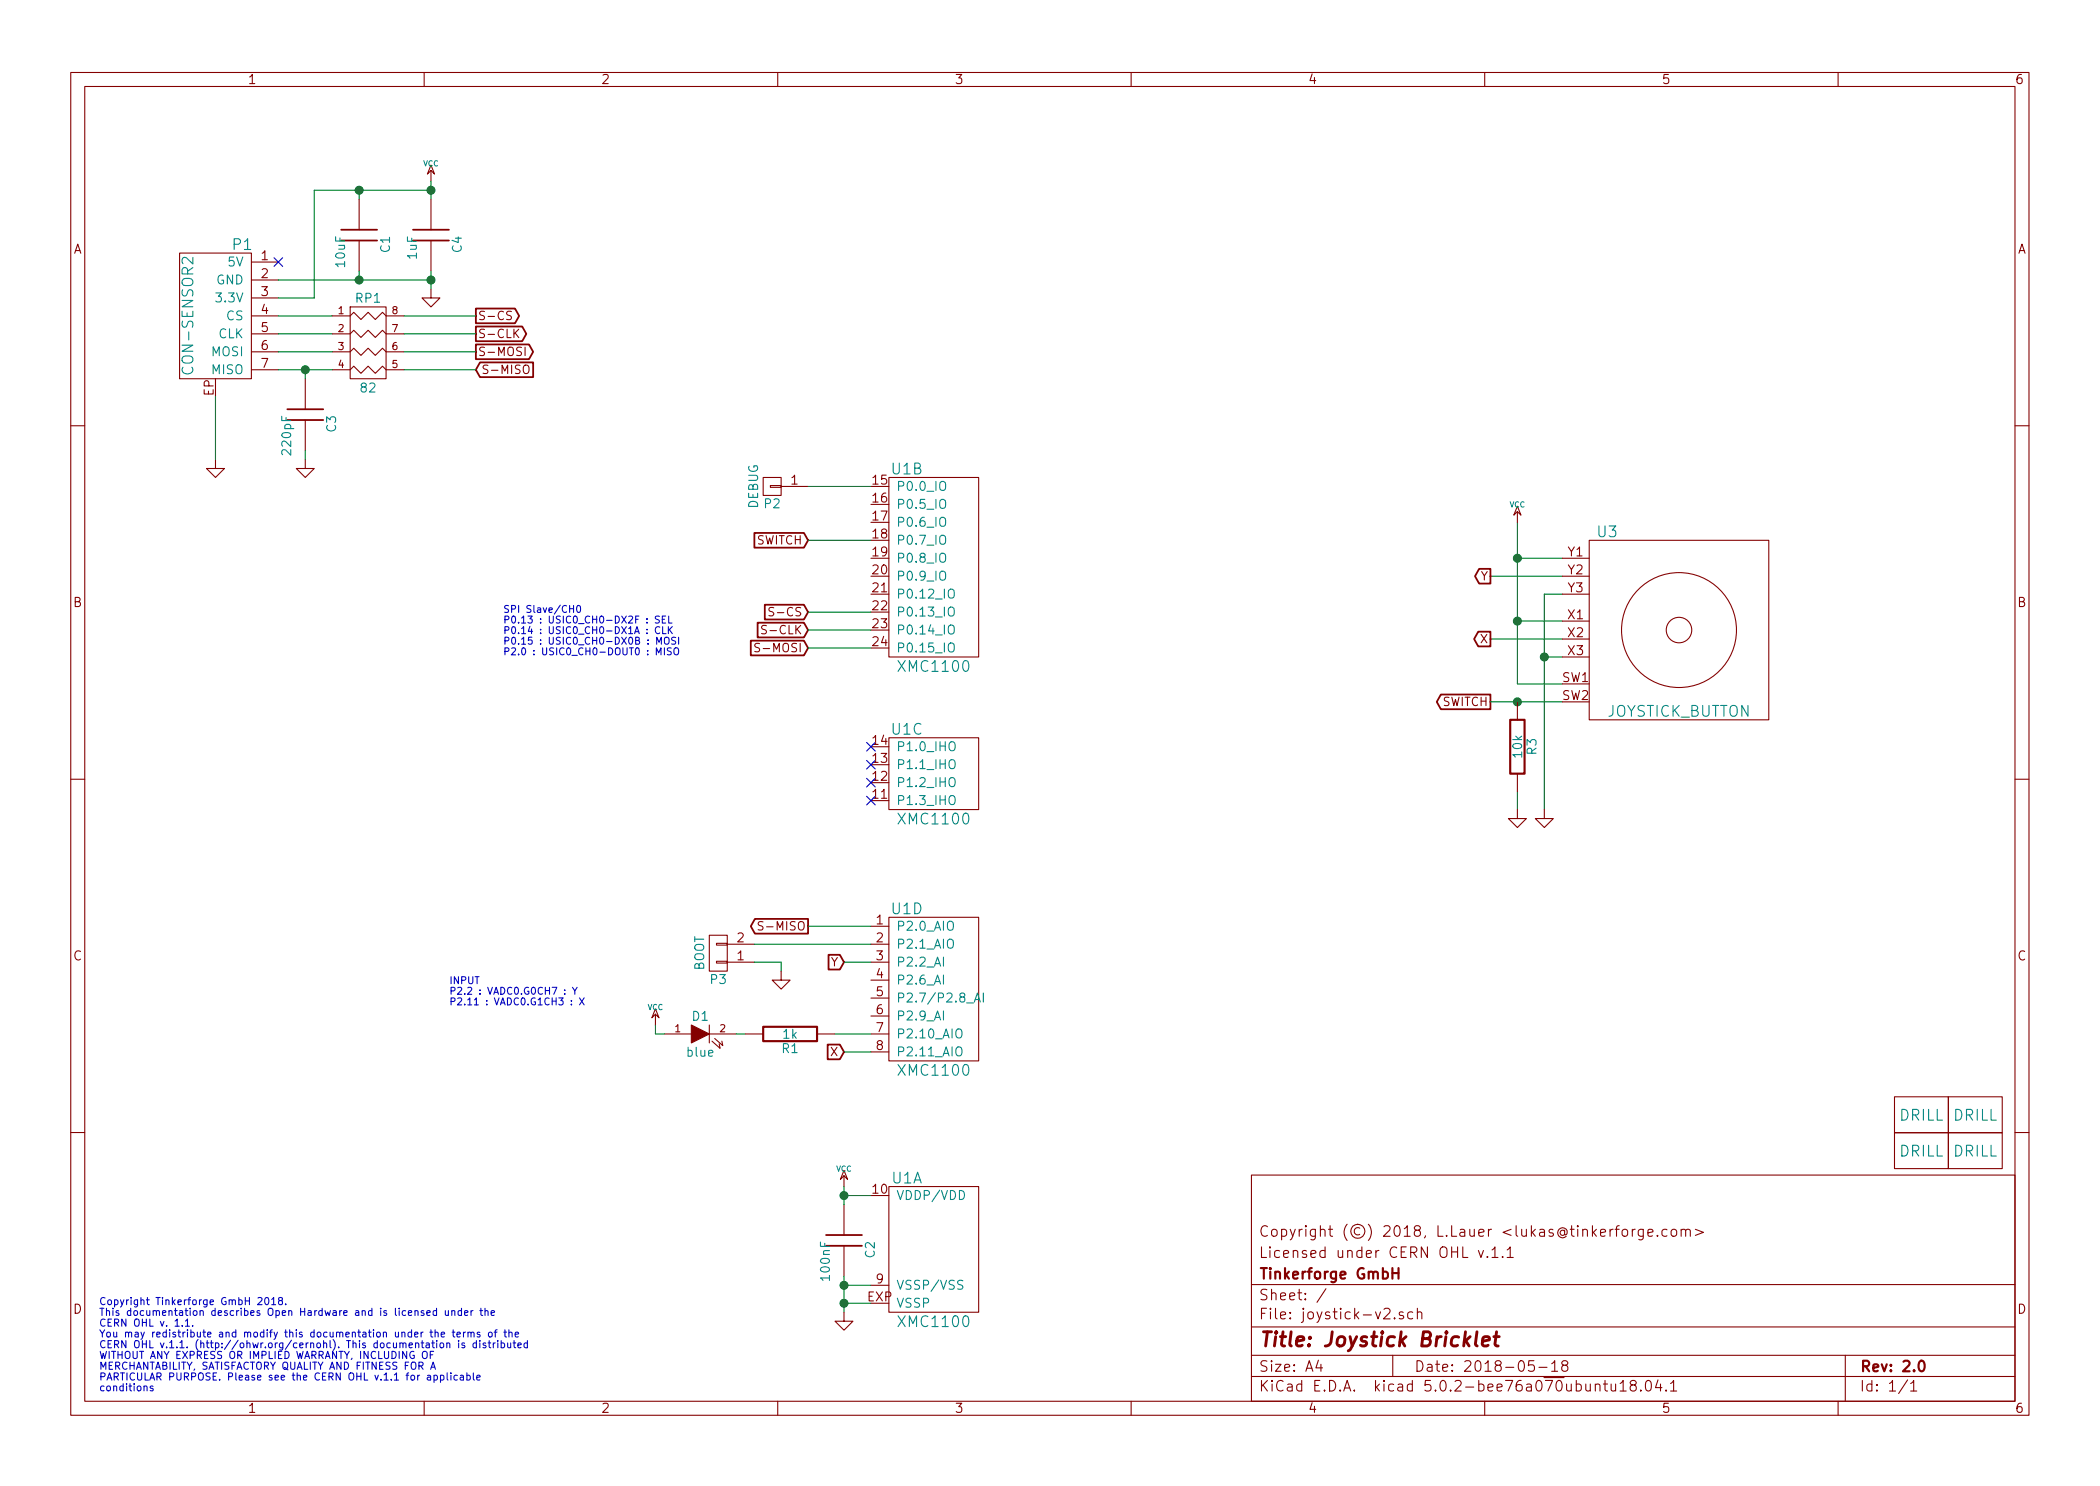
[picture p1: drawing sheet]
<svg xmlns="http://www.w3.org/2000/svg" width="297mm" height="210mm" viewBox="0 0 297 210" stroke-linecap="round" stroke-linejoin="round" font-family="sans-serif">
<g fill="none" stroke="#840000" stroke-width=".15">
<path d="M10 10.3h277v189.9h-277zM12 12.2h273v186.1h-273zM60 10.3v1.9M110 10.3v1.9M160 10.3v1.9M210 10.3v1.9M260 10.3v1.9M25.4 35.8h10.2v17.8h-10.2zM35.6 37.1h3.8M35.6 39.6h3.8M50.8 28.2v4.3M50.8 34v4.3"/>
<path d="M61 23.4l.5 1.2-.5-.5-.5 .5zM61 24.1v1.5M61 28.2v4.3M61 34v4.3M35.6 42.2h3.8M35.6 44.7h3.8M35.6 47.2h3.8M35.6 49.8h3.8M35.6 52.3h3.8M43.2 53.6v4.3M43.2 59.4v4.3M47 52.3h2.5l.5-.5 1.1 1 1-1 1 1 1-1 .5 .5h2.5"/>
<path d="M47 49.8h2.5l.5-.5 1.1 1 1-1 1 1 1-1 .5 .5h2.5M47 47.2h2.5l.5-.5 1.1 1 1-1 1 1 1-1 .5 .5h2.5M47 44.7h2.5l.5-.5 1.1 1 1-1 1 1 1-1 .5 .5h2.5M49.5 43.4h5.1v10.2h-5.1zM61 40.9v1.3h1.2l-1.2 1.2-1.3-1.2h1.3M72.3 44.1l-.4-.1-.2 .3 .1 .2 .5 .3v.3l-.2 .1h-.4M72.8 47.1l.6 .7M73.4 46.6l-.7 .7M74.2 51.7a.41 .41 0 0 1 .6 .3v.7a.39 .39 0 0 1-.6 .1 .85 .85 0 0 1 0-1.1zM74.3 49.1v1.2M10 60.2h2M30.5 65v1.3h1.2l-1.2 1.3-1.3-1.3h1.3"/>
<path d="M43.2 65v1.3h1.2l-1.2 1.3-1.3-1.3h1.3M107.9 67.6h2.6v2.5h-2.6zM109 68.7h1.5v.3h-1.5zM110.5 68.8h3.8M125.7 67.6h12.7v25.4h-12.7zM214.6 71.6l.5 1.3-.5-.5-.5 .5zM214.6 72.4v1.5M221 79h3.8M224.8 76.4h25.4v25.4h-25.4zM285 60.2h2M107.4 91.1l-.4-.1-.2 .3 .1 .2 .5 .3v.3l-.2 .1h-.4M108.4 88.5h-.5l-.2 .2 .1 .3 .6 .2v.4l-.2 .1-.5-.1"/>
<path d="M109.4 86l-.4-.1-.2 .3 .1 .3 .4 .1a.28 .28 0 0 1 .1 .3 .28 .28 0 0 1-.2 .2h-.4M214.6 99.3v2.5M221 96.8h3.8M221 99.3h3.8M221 87.9h3.8M221 90.4h3.8M221 93h3.8M221 81.5h3.8M221 84.1h3.8M10 110.3h2M125.7 104.4h12.7v10.1h-12.7zM214.6 114.5v1.3h1.3l-1.3 1.3-1.2-1.3h1.2"/>
<path d="M214.6 109.5v2.5M218.4 114.5v1.3h1.3l-1.3 1.3-1.2-1.3h1.2M285 110.3h2M100.3 132.3h2.6v5.1h-2.6zM101.3 133.5h1.6v.2h-1.6zM101.3 136h1.6v.3h-1.6zM102.9 133.6h3.8M102.9 136.1h3.8M107.9 130.4h-.4l-.3 .2 .2 .3 .5 .2v.4l-.2 .1-.5-.1M110.5 137.4v1.3h1.3l-1.3 1.2-1.3-1.2h1.3M123.2 131.1h2.5M123.2 133.6h2.5"/>
<path d="M123.2 136.1h2.5M123.2 138.7h2.5M125.7 129.8h12.7v20.3h-12.7zM92.7 142.7l.5 1.3-.5-.5-.5 .5zM92.7 143.5v1.5M94 146.3h3.8M100.3 146.3h3.8M100.3 145v2.6M100.7 147.3l1.2 1-.2-.6M101.1 146.9l1.1 1-.1-.6M105.4 146.3h2.5M115.6 146.3h2.5"/>
<path d="M123.2 141.2h2.5M123.2 143.8h2.5M123.2 146.3h2.5M123.2 148.8h2.5M268 155.2h7.6v5.1h-7.6zM275.6 155.2h7.6v5.1h-7.6zM10 160.2h2M119.4 165.6l.5 1.3-.5-.5-.5 .5zM119.4 166.4v1.5M119.4 170.4v4.3M119.4 176.3v4.3M125.7 167.9h12.7v17.8h-12.7z"/>
<path d="M177 166.3h108v32h-108zM209.1 176.9l.4 1 .3-1M210.4 177.8h.1l-.1 .1-.1-.1h.1v.1M211 176.9l.5-.5v1.5M211 177.9h.9M212.5 177.8v.1v-.1v.1M213.2 176.9l.4-.5v1.5M213.2 177.9h.8M228.4 173.9h.6M229 173.4l-.3 .1v.2v1.2M229.5 174.1a.41 .41 0 0 1 .7 .1v.4a.41 .41 0 0 1-.4 .3 .41 .41 0 0 1-.4-.3zM230.9 173.9v1"/>
<path d="M231.3 173.9l-.4 .2v.1M232.4 173.9v1.3a.39 .39 0 0 1-.6 .2M232.4 174a.5 .5 0 0 0-.6 .1l-.1 .5a.47 .47 0 0 0 .6 .3l.1-.1M233.1 174.4l.7-.1-.1-.3-.4-.1-.2 .2v.7l.2 .1 .4-.1M234.4 174.8h.1l-.1 .1v-.1v.1M235.8 174a.5 .5 0 0 0-.6 .1l-.1 .5a.47 .47 0 0 0 .6 .3l.1-.1M236.4 174.1a.41 .41 0 0 1 .8 .1v.4a.41 .41 0 0 1-.4 .3 .41 .41 0 0 1-.4-.3zM237.8 174.1a.39 .39 0 0 1 .6 0v.8M237.8 173.9v1M238.4 174.1a.36 .36 0 0 1 .4-.2 .36 .36 0 0 1 .3 .2v.8M239.8 173.9l1.1 .5-1.1 .4M268 160.3h7.6v5h-7.6z"/>
<path d="M275.6 160.3h7.6v5h-7.6zM285 160.2h2M60 198.3v1.9M110 198.3v1.9M119.4 185.7v1.2h1.2l-1.2 1.3-1.3-1.3h1.3M123.2 181.9h2.5M160 198.3v1.9M177 194.8h108M177 191.8h108M177 187.8h108M177 181.8h108M186.5 192.5l-.4 1h1"/>
<path d="M186.8 193v1M187.6 182.3l-1.3 2M197 191.8v3M197.3 186.5v.1l-.1-.1h.1v.1M198.5 185.7l-.4-.1-.1 .1-.1 .2a.48 .48 0 0 0 .6 .3l.1 .1-.1 .2-.2 .1-.4-.1M199.8 185.7a.5 .5 0 0 0-.6 0l-.1 .6a.47 .47 0 0 0 .6 .3l.1-.1M200.5 185.7a.38 .38 0 0 1 .6 .1v.8M200.5 185.1v1.5M210 198.3v1.9M217 192.5h-.7l-.1 .7a.65 .65 0 0 1 .7 0 .61 .61 0 0 1 .1 .7h-.1a.61 .61 0 0 1-.7 0M217.7 193.5h1.1M219.5 193l.4-.5v1.5"/>
<path d="M219.5 194h.8M221.2 193.2l-.3-.3 .3-.4a.47 .47 0 0 1 .6 .3l-.2 .3-.4 .1a.48 .48 0 0 0-.2 .7 .48 .48 0 0 0 .8-.2l-.1-.4-.2-.1M226.8 195.8h.6M227 195.3v1.3l.2 .2h.2M227.9 195.8v.9a.45 .45 0 0 0 .6 0M228.5 195.8v1M229.2 195.8l.4-.5v1.5M229.2 196.8h.8M230.9 196l-.2-.2-.1-.2a.47 .47 0 0 1 .6-.3l.2 .3v.2l-.7 .2a.48 .48 0 0 0 0 .7 .51 .51 0 0 0 .7 0 .48 .48 0 0 0-.2-.7M232.1 196.7h.1l-.1 .1-.1-.1h.1v.1M232.9 195.5a.37 .37 0 0 1 .3-.2 .37 .37 0 0 1 .3 .3l.1 .3a.72 .72 0 0 1-.4 .9l-.3-.1a1.2 1.2 0 0 1 0-1.2zM234.5 195.2l-.3 1.1h.9"/>
<path d="M234.9 195.8v1M235.7 196.7v.1l-.1-.1h.1v.1M236.3 195.8l.4-.5v1.5M236.3 196.8h.9M260 198.3v1.9M261 191.8v6.5M269.8 195.2l-1.2 2M270.3 195.8l.3-.3 .1-.2v1.5M270.3 196.8h.8"/>
<circle cx="237.5" cy="89.1" r="8.1"/>
<circle cx="237.5" cy="89.1" r="1.8"/>
</g>
<path d="M213.6 101.8h2v7.7h-2zM107.9 145.3h7.7v2h-7.7zM197 179.4v1.5M197.8 179.4v1.5M197 180.1h.8M271.5 192.7a.35 .35 0 0 1 .4-.2 .35 .35 0 0 1 .3 .3 .77 .77 0 0 1-.5 1.2 .9 .9 0 0 1-.2-1.3z" fill="none" stroke="#840000" stroke-width=".3"/>
<path d="M208.9 188.4l-.2 1.8 .2 .2M209.7 189.8l1-.2-.1-.4-.5-.1-.2 .1-.2 .2v.8v.1l.2 .1 .6-.1M211.3 189.1h.8M211.7 188.4l-.2 1.8v.1l.4 .1" fill="none" stroke="#840000" stroke-width=".41"/>
<g fill="none" stroke="#008400" stroke-width=".15">
<path d="M39.4 39.6h21.6M50.8 26.9v1.3M50.8 38.3v1.3M61 26.9h-16.6v15.3h-5M61 25.6v2.6M61 38.3v2.6M30.5 56.1v8.9M39.4 44.7h7.6M39.4 47.2h7.6M39.4 49.8h7.6M39.4 52.3h7.6M43.2 52.3v1.3"/>
<path d="M57.1 44.7h10.2M57.1 47.2h10.2M57.1 49.8h10.2M57.1 52.3h10.2M43.2 63.7v1.3M114.3 68.8h8.9M114.3 76.4h8.9M214.6 73.9v22.9h6.4M214.6 79h6.4M114.3 86.6h8.9M114.3 89.1h8.9M114.3 91.7h8.9"/>
<path d="M210.8 81.5h10.2M210.8 99.3h10.2M210.8 90.4h10.2M214.6 87.9h6.4M218.4 93h2.6M221 84.1h-2.6v30.4M214.6 112v2.5M106.7 136.1h3.8v1.3M106.7 133.6h16.5M114.3 131.1h8.9M119.4 136.1h3.8M92.7 145v1.3h1.3"/>
<path d="M104.1 146.3h1.3M118.1 146.3h5.1M119.4 148.8h3.8M119.4 169.2h3.8M119.4 167.9v2.5M119.4 180.6v5.1M119.4 181.9h3.8M119.4 184.4h3.8"/>
</g>
<g fill="#008400" stroke="#008400" stroke-width=".25">
<circle cx="218.4" cy="93" r=".51"/>
<circle cx="214.6" cy="87.9" r=".51"/>
<circle cx="214.6" cy="99.3" r=".51"/>
<circle cx="214.6" cy="79" r=".51"/>
<circle cx="43.2" cy="52.3" r=".51"/>
<circle cx="61" cy="26.9" r=".51"/>
<circle cx="50.8" cy="26.9" r=".51"/>
<circle cx="50.8" cy="39.6" r=".51"/>
<circle cx="61" cy="39.6" r=".51"/>
<circle cx="119.4" cy="169.2" r=".51"/>
<circle cx="119.4" cy="181.9" r=".51"/>
<circle cx="119.4" cy="184.4" r=".51"/>
</g>
<g fill="none" stroke="#0000c2" stroke-width=".15">
<path d="M80.6 86.1h.5M81.1 85.7v1M81.7 85.7h.2a.57 .57 0 0 1-.1 1l-.2-.4zM92.8 92.7v-1l.4 .7 .3-.7v1M92.9 91.2v-1l.3 .7 .3-.7v1M93.3 87.2h-.6v.3l.5 .2 .1 .3-.2 .2-.4-.1M93.3 88.7a.46 .46 0 0 0-.6 .4 .46 .46 0 0 0 .6 .5M93.7 87.6h.3M93.7 88.7v1h.5M94 91.7v1M94 90.3l.2-.1a.35 .35 0 0 1 .4 .3v.3a.33 .33 0 0 1-.3 .4 .33 .33 0 0 1-.3-.4zM94.2 87.2h-.5v1h.5"/>
<path d="M94.5 88.7v1M94.6 87.2v1h.4M94.7 89.1l.4 .6M94.9 91.7h-.3l-.2 .1v.2l.5 .3v.3l-.1 .1-.4-.1M95.1 88.7l-.6 .5M95.4 91.8l.2-.1h.3a.65 .65 0 0 1-.1 1 .35 .35 0 0 1-.5-.4zM95.6 90.2h-.6v.3l.5 .2 .1 .3-.2 .2-.4-.1M96 90.2v1M81 139.7l.3 .5 .3-.5M79.9 140.6v.1M79.9 140.1v.1M80.8 142.1v.1"/>
<path d="M80.8 141.6v.1M81.3 140.2v.5M82 141.2l.6 1M82.6 141.2l-.6 1M20.4 196.2a.23 .23 0 0 1 .4 .1v.5M21.6 196.2l-.2-.1-.2 .2 .1 .1 .3 .1v.2h-.4M26.2 186.9l.3-.3v1M26.2 187.6h.6M27.3 187.5v.1M36.5 183.7l.4-.1 .2 .3-.7 .7h.7M37.5 183.7l.2-.1a.55 .55 0 0 1 .3 .5 .55 .55 0 0 1-.3 .5l-.2-.1-.1-.3zM38.4 183.9l.3-.3v1"/>
<path d="M38.4 184.6h.6M39.6 184l-.2-.2 .1-.2 .4 .1v.3h-.3l-.2 .2v.2l.2 .2 .3-.1 .1-.3-.2-.2M40.4 184.5v.1M59.8 191.3l.2-.1a.35 .35 0 0 1 .4 .3v.6l-.2 .1a.36 .36 0 0 1-.5-.3zM59.9 185.5a.23 .23 0 0 0-.2-.1 .23 .23 0 0 0-.1 .2l.4 .3-.2 .2h-.2M60.4 185.8l.5-.1-.1-.2-.3-.1-.1 .2v.5h.4M60.5 194.6h.4v.7M60.8 188.5h.4M60.9 191.7h.3M60.9 193.7l.4-1 .3 1M60.9 194.8l-.3 .1-.2 .1 .2 .3 .3-.1M61 188.2v.8l.2 .2"/>
<path d="M61 193.4h.5M61.3 191.2h-.4v1M61.4 194.6h.3l.2 .2-.1 .4h-.4M61.4 194.6v1M61.5 188.6l.1-.1a.23 .23 0 0 1 .4 .1v.6M61.5 188.2v1M61.7 185.5l-.3-.1-.1 .2v.5h.4M61.7 185.1v1M62.3 190.1l.3-.1 .2 .2v.3l-.2 .2-.3-.1-.1-.1zM62.3 194.6h.3l.2 .2-.1 .4h-.4M62.3 194.6v1M62.4 188.8l.5-.1-.1-.2h-.2l-.2 .1 .1 .5h.3"/>
<path d="M63 185.4v.7h.3l.1-.1M63.2 190.1l.1-.1 .3 .1v.6M63.2 190v.7M63.2 194.3v.8l.2 .2M63.4 185.4v.7M63.8 194.3h.1M63.8 194.6v.7M63.9 185.5l.2-.1 .2 .1v.6M63.9 185.4v.7M64 188.5h.3M64.1 188.2v.8l.2 .2M64.6 188.8l.5-.1v-.2h-.3l-.2 .1 .1 .5h.4"/>
<path d="M64.7 194.6h-.3l-.2 .2 .1 .4h.4M64.9 189.7v.1M64.9 190v.7M65.1 194.6h.4l.1 .7M65.3 185.5l-.3-.1-.2 .2 .1 .5h.4M65.3 185.1v1M65.6 194.8l-.4 .1-.1 .1 .1 .3 .4-.1M65.6 188.5v.7M65.7 185.8l.5-.1-.1-.2-.3-.1-.1 .2 .1 .5h.3M65.7 190.1l-.2-.1-.2 .2 .1 .1 .3 .1v.2h-.4M65.8 188.5l-.2 .2M66 194.6h.3l.2 .2-.1 .4h-.4"/>
<path d="M66 194.3v1M66.2 188.6v-.1a.23 .23 0 0 1 .4 .1v.6M66.2 188.5v.7M66.6 188.6a.23 .23 0 0 1 .2-.1 .23 .23 0 0 1 .3 .1v.6M66.6 185.4v.7M66.9 185.4l-.3 .2M67 194.3v.8l.1 .2M67.4 190.1l-.3-.1-.2 .2 .1 .4h.4M67.4 189.7v1M67.4 194.9l.5-.1v-.2h-.3l-.2 .1 .1 .5h.4M67.9 188.5h-.3l-.1 .1v.2l.4 .1v.2h-.4M67.9 189.7v.1"/>
<path d="M67.9 185.4h.4M67.9 190v.7M68 185.1v.9l.3 .1M68.6 185.5h.1a.23 .23 0 0 1 .3 .1v.5M68.6 185.1v1M68.7 190.1l-.2-.1-.2 .2 .2 .1 .2 .1v.2h-.4M69 190h.4M69.1 188.6l.2-.1 .3 .1v.4l-.1 .1-.2 .1-.2-.1zM69.2 189.7v.8l.2 .2M69.5 185.8l.5-.1-.1-.2-.3-.1-.1 .2v.5h.4M69.8 190v.7M69.9 188.5h.4"/>
<path d="M70.1 190l-.3 .2M70.3 188.2l-.2 .1v.9M70.4 189.7v.1M70.4 190v.7M70.9 190.1l.3-.1 .2 .2-.1 .4h-.4M70.9 189.7v1M71.3 188.5h.4M71.4 188.2v.8l.3 .2M71.8 190l.1 .6 .2 .1 .1-.1M72 188.6l.1-.1h.3v.7M72 188.2v1M72.2 190v.7"/>
<path d="M72.6 190h.3M72.7 189.7v.8l.2 .2M72.9 188.8l.5-.1-.1-.2h-.3l-.1 .1v.5h.4M73.3 190.3l.4-.1v-.1l-.3-.1-.1 .2v.4h.4M74.6 190.1l-.3-.1-.2 .2 .1 .4h.4M74.6 189.7v1"/>
</g>
<g fill="none" stroke="#840000" stroke-width=".25">
<path d="M48.3 32.5h5M48.3 34h5M58.4 32.5h5.1M58.4 34h5.1M40.6 57.9h5.1M40.6 59.4h5.1M67.3 43.7h5.5l.6 1-.6 1h-5.5zM67.3 46.2h6.6l.5 1-.5 1.1h-6.6zM67.3 48.7h7.5l.6 1.1-.6 1h-7.5zM67.9 51.3h7.5v2.1h-7.5l-.6-1.1zM106.7 75.4h7l.6 1-.6 1.1h-7zM106.2 90.6h7.5l.6 1.1-.6 1h-7.5z"/>
<path d="M107.2 88.1h6.5l.6 1-.6 1.1h-6.5zM108.2 85.6h5.5l.6 1-.6 1h-5.5zM203.8 98.3h7v2h-7l-.6-1zM209.1 89.4h1.7v2.1h-1.7l-.6-1.1zM209.2 80.5h1.6v2.1h-1.6l-.6-1.1zM106.8 130h7.5v2.1h-7.5l-.6-1zM117.2 135.1h1.6l.6 1-.6 1.1h-1.6zM117.1 147.8h1.7l.6 1-.6 1.1h-1.7zM116.8 174.7h5.1M116.8 176.3h5.1"/>
</g>
<path d="M38.8 36.5l1.2 1.2M40 36.5l-1.2 1.2M122.6 105l1.2 1.3M122.6 107.6l1.2 1.2M122.6 110.1l1.2 1.2M122.6 112.7l1.2 1.2M123.8 105l-1.2 1.3M123.8 107.6l-1.2 1.2M123.8 110.1l-1.2 1.2M123.8 112.7l-1.2 1.2" fill="none" stroke="#000084" stroke-width=".15"/>
<g fill="none" stroke="#008484" stroke-width=".15">
<path d="M134.2 83.5a.45 .45 0 0 1 .7 0 .88 .88 0 0 1-.2 1.1h-.4a1.07 1.07 0 0 1-.1-1.1zM134.2 86.1a.45 .45 0 0 1 .7 0 .88 .88 0 0 1-.2 1.1l-.4-.1a1.07 1.07 0 0 1-.1-1zM134.2 88.6a.45 .45 0 0 1 .7 0 .88 .88 0 0 1-.2 1.1h-.4a1.07 1.07 0 0 1-.1-1.1zM134.2 91.2a.45 .45 0 0 1 .7 0 .88 .88 0 0 1-.2 1h-.4a1.07 1.07 0 0 1-.1-1zM134.3 112.7l.2-.1a.45 .45 0 0 1 .6 .4v.4l-.2 .4a.44 .44 0 0 1-.6-.1l-.1-.3zM134.3 110.2l.2-.2a.45 .45 0 0 1 .6 .5v.4l-.2 .3a.44 .44 0 0 1-.6-.1l-.1-.2zM134.3 107.7l.2-.2a.45 .45 0 0 1 .6 .4v.4l-.2 .4a.44 .44 0 0 1-.6-.1l-.1-.3zM134.3 105.1l.2-.2a.45 .45 0 0 1 .6 .5v.4l-.2 .4a.44 .44 0 0 1-.6-.2l-.1-.2zM135.3 145.8l.2-.2a.45 .45 0 0 1 .6 .4v.4l-.2 .4a.44 .44 0 0 1-.6-.1l-.1-.3zM135.3 148.3l.2-.2a.45 .45 0 0 1 .6 .5v.4l-.2 .3a.44 .44 0 0 1-.6-.1l-.1-.2zM136.7 141.9h1M137.8 141.8l.5-1.3 .4 1.3"/>
<path d="M137.9 141.4h.6M139.1 140.5v1.3M135.7 168.4a.65 .65 0 0 1 .7 .6 .65 .65 0 0 1-.4 .7h-.3zM136.2 181.2a.52 .52 0 0 0-.7 .1v.2a.43 .43 0 0 0 .4 .3l.2 .1a.28 .28 0 0 1 .1 .3 .28 .28 0 0 1-.3 .2h-.4"/>
</g>
<path d="M97.8 145l2.5 1.3-2.5 1.3z" fill="#840000" stroke="#840000" stroke-width=".15"/>
<text font-size="2.8" fill="#840000" x="178" y="190.5">Title: Joystick Bricklet</text>
<g font-size="2.1" fill="#008484">
<text x="33" y="35.4">P1</text>
<text x="27.4" y="52.4" transform="rotate(-90 27.4 52.4)">CON-SENSOR2</text>
<text x="126.2" y="67.1">U1B</text>
<text x="226" y="76">U3</text>
<text x="127.4" y="95.1">XMC1100</text>
<text x="227.2" y="101.4">JOYSTICK_BUTTON</text>
<text x="126.2" y="104">U1C</text>
<text x="127.4" y="116.7">XMC1100</text>
<text x="126.2" y="129.4">U1D</text>
<text x="127.4" y="152.2">XMC1100</text>
<text x="268.7" y="158.6">DRILL</text>
<text x="276.3" y="158.6">DRILL</text>
<text x="126.2" y="167.5">U1A</text>
<text x="268.7" y="163.6">DRILL</text>
<text x="276.3" y="163.6">DRILL</text>
<text x="127.4" y="187.8">XMC1100</text>
</g>
<g font-size="2.1" fill="#840000">
<text x="178" y="178">Licensed under CERN OHL v.1.1</text>
<text x="178" y="175">Copyright (©) 2018, L.Lauer &lt;lukas@tinkerforge.com&gt;</text>
<text x="178" y="184">Sheet: /</text>
<text x="178" y="181">Tinkerforge GmbH</text>
<text x="178" y="186.7">File: joystick-v2.sch</text>
<text x="178" y="196.9">KiCad E.D.A. kicad 5.0.2-bee76a070ubuntu18.04.1</text>
<text x="178" y="194.1">Size: A4</text>
<text x="200" y="194.1">Date: 2018-05-18</text>
<text x="263" y="194.1">Rev: 2.0</text>
<text x="263" y="196.9">Id: 1/1</text>
</g>
<g font-size="1.8" fill="#840000">
<text x="35" y="11.9">1</text>
<text x="85" y="11.9">2</text>
<text x="135" y="11.9">3</text>
<text x="185" y="11.9">4</text>
<text x="235" y="11.9">5</text>
<text x="285" y="11.9">6</text>
<text x="10.4" y="35.9">A</text>
<text x="285.4" y="35.9">A</text>
<text x="37" y="36.8">1</text>
<text x="37" y="39.4">2</text>
<text x="37" y="41.9">3</text>
<text x="37" y="44.4">4</text>
<text x="37" y="47">5</text>
<text x="37" y="49.5">6</text>
<text x="37" y="52.1">7</text>
<text x="30.2" y="56" transform="rotate(-90 30.2 56)">EP</text>
<text x="111.9" y="68.6">1</text>
<text x="123.5" y="68.6">15</text>
<text x="123.5" y="71.1">16</text>
<text x="123.5" y="73.7">17</text>
<text x="123.5" y="76.2">18</text>
<text x="123.5" y="78.7">19</text>
<text x="123.5" y="81.3">20</text>
<text x="123.5" y="83.8">21</text>
<text x="221.8" y="78.7">Y1</text>
<text x="221.8" y="81.3">Y2</text>
<text x="221.8" y="83.8">Y3</text>
<text x="10.4" y="85.9">B</text>
<text x="123.5" y="86.4">22</text>
<text x="123.5" y="88.9">23</text>
<text x="221.8" y="87.6">X1</text>
<text x="285.4" y="85.9">B</text>
<text x="123.5" y="91.4">24</text>
<text x="221.8" y="90.2">X2</text>
<text x="221.8" y="92.7">X3</text>
<text x="221" y="96.5">SW1</text>
<text x="221" y="99.1">SW2</text>
<text x="123.5" y="107.9">13</text>
<text x="123.5" y="105.4">14</text>
<text x="123.5" y="113">11</text>
<text x="123.5" y="110.5">12</text>
<text x="124" y="130.8">1</text>
<text x="10.4" y="135.9">C</text>
<text x="104.3" y="135.9">1</text>
<text x="104.3" y="133.3">2</text>
<text x="124" y="133.3">2</text>
<text x="124" y="135.9">3</text>
<text x="285.4" y="135.9">C</text>
<text x="124" y="138.4">4</text>
<text x="124" y="141">5</text>
<text x="124" y="143.5">6</text>
<text x="124" y="146">7</text>
<text x="124" y="148.6">8</text>
<text x="123.5" y="168.9">10</text>
<text x="10.4" y="185.9">D</text>
<text x="122.7" y="184.1">EXP</text>
<text x="124" y="181.6">9</text>
<text x="285.4" y="185.9">D</text>
<text x="35" y="199.9">1</text>
<text x="85" y="199.9">2</text>
<text x="135" y="199.9">3</text>
<text x="185" y="199.9">4</text>
<text x="235" y="199.9">5</text>
<text x="285" y="199.9">6</text>
</g>
<g font-size="1.8" fill="#008484">
<text x="55.2" y="35.7" transform="rotate(-90 55.2 35.7)">C1</text>
<text x="65.3" y="35.7" transform="rotate(-90 65.3 35.7)">C4</text>
<text x="30.6" y="40.3">GND</text>
<text x="32.4" y="37.7">5V</text>
<text x="48.8" y="37.7" transform="rotate(-90 48.8 37.7)">10uF</text>
<text x="59" y="36.6" transform="rotate(-90 59 36.6)">1uF</text>
<text x="30.9" y="42.8">3.3V</text>
<text x="30.9" y="47.9">CLK</text>
<text x="32.1" y="45.3">CS</text>
<text x="50.4" y="42.8">RP1</text>
<text x="30" y="50.4">MOSI</text>
<text x="30" y="53">MISO</text>
<text x="51.1" y="55.5">82</text>
<text x="41.2" y="64.2" transform="rotate(-90 41.2 64.2)">220pF</text>
<text x="47.5" y="61.1" transform="rotate(-90 47.5 61.1)">C3</text>
<text x="108.2" y="71.9">P2</text>
<text x="126.7" y="69.5">P0.0_IO</text>
<text x="107.2" y="72" transform="rotate(-90 107.2 72)">DEBUG</text>
<text x="126.7" y="72">P0.5_IO</text>
<text x="126.7" y="74.5">P0.6_IO</text>
<text x="126.7" y="77.1">P0.7_IO</text>
<text x="126.7" y="79.6">P0.8_IO</text>
<text x="126.7" y="82.2">P0.9_IO</text>
<text x="126.7" y="84.7">P0.12_IO</text>
<text x="126.7" y="87.2">P0.13_IO</text>
<text x="126.7" y="89.8">P0.14_IO</text>
<text x="126.7" y="92.3">P0.15_IO</text>
<text x="126.7" y="106.3">P1.0_IHO</text>
<text x="215.3" y="107.1" transform="rotate(-90 215.3 107.1)">10k</text>
<text x="217.3" y="106.8" transform="rotate(-90 217.3 106.8)">R3</text>
<text x="126.7" y="113.9">P1.3_IHO</text>
<text x="126.7" y="111.4">P1.2_IHO</text>
<text x="126.7" y="108.8">P1.1_IHO</text>
<text x="126.7" y="131.7">P2.0_AIO</text>
<text x="99.6" y="137.4" transform="rotate(-90 99.6 137.4)">BOOT</text>
<text x="126.7" y="134.2">P2.1_AIO</text>
<text x="126.7" y="136.8">P2.2_AI</text>
<text x="100.5" y="139.2">P3</text>
<text x="126.7" y="139.3">P2.6_AI</text>
<text x="126.7" y="141.9">P2.7/P2.8_AI</text>
<text x="97.3" y="149.5">blue</text>
<text x="97.9" y="144.4">D1</text>
<text x="110.6" y="149">R1</text>
<text x="110.8" y="147">1k</text>
<text x="126.7" y="144.4">P2.9_AI</text>
<text x="126.7" y="146.9">P2.10_AIO</text>
<text x="126.7" y="149.5">P2.11_AIO</text>
<text x="126.7" y="169.8">VDDP/VDD</text>
<text x="123.7" y="177.9" transform="rotate(-90 123.7 177.9)">C2</text>
<text x="117.4" y="181" transform="rotate(-90 117.4 181)">100nF</text>
<text x="126.7" y="182.5">VSSP/VSS</text>
<text x="126.7" y="185">VSSP</text>
</g>
<g font-size="1.7" fill="#840000">
<text x="67.6" y="45.3">S-CS</text>
<text x="67.6" y="47.8">S-CLK</text>
<text x="67.6" y="50.4">S-MOSI</text>
<text x="68" y="52.9">S-MISO</text>
<text x="107" y="77">SWITCH</text>
<text x="209.4" y="82.1">Y</text>
<text x="108.5" y="89.7">S-CLK</text>
<text x="109.6" y="87.2">S-CS</text>
<text x="107.6" y="92.3">S-MOSI</text>
<text x="209.4" y="91">X</text>
<text x="204" y="99.9">SWITCH</text>
<text x="108.1" y="131.6">S-MISO</text>
<text x="117.5" y="136.7">Y</text>
<text x="117.5" y="149.4">X</text>
</g>
<g font-size="1.4" fill="#840000">
<text x="47.9" y="44.4">1</text>
<text x="47.9" y="47">2</text>
<text x="55.5" y="47">7</text>
<text x="55.5" y="44.4">8</text>
<text x="47.9" y="49.5">3</text>
<text x="47.9" y="52.1">4</text>
<text x="55.5" y="52.1">5</text>
<text x="55.5" y="49.5">6</text>
<text x="95.5" y="146">1</text>
<text x="101.9" y="146">2</text>
</g>
<g font-size="1.4" fill="#0000c2">
<text x="71.1" y="86.7">SPI Slave/CH0</text>
<text x="71.1" y="88.2">P0.13 : USIC0_CH0-DX2F : SEL</text>
<text x="71.1" y="89.7">P0.14 : USIC0_CH0-DX1A : CLK</text>
<text x="71.1" y="91.2">P0.15 : USIC0_CH0-DX0B : MOSI</text>
<text x="71.1" y="92.7">P2.0 : USIC0_CH0-DOUT0 : MISO</text>
<text x="63.5" y="139.2">INPUT</text>
<text x="63.5" y="140.7">P2.2 : VADC0.G0CH7 : Y</text>
<text x="63.5" y="142.2">P2.11 : VADC0.G1CH3 : X</text>
<text x="14" y="184.7">Copyright Tinkerforge GmbH 2018.</text>
<text x="14" y="186.2">This documentation describes Open Hardware and is licensed under the</text>
<text x="14" y="187.7">CERN OHL v. 1.1.</text>
<text x="14" y="189.2">You may redistribute and modify this documentation under the terms of the</text>
<text x="14" y="190.7">CERN OHL v.1.1. (http://ohwr.org/cernohl). This documentation is distributed</text>
<text x="14" y="192.3">WITHOUT ANY EXPRESS OR IMPLIED WARRANTY, INCLUDING OF</text>
<text x="14" y="193.8">MERCHANTABILITY, SATISFACTORY QUALITY AND FITNESS FOR A</text>
<text x="14" y="195.3">PARTICULAR PURPOSE. Please see the CERN OHL v.1.1 for applicable</text>
<text x="14" y="196.8">conditions</text>
</g>
<g font-size="1.1" fill="#008484">
<text x="59.8" y="23.5">VCC</text>
<text x="213.5" y="71.8">VCC</text>
<text x="91.6" y="142.9">VCC</text>
<text x="118.3" y="165.8">VCC</text>
</g>
</svg>
